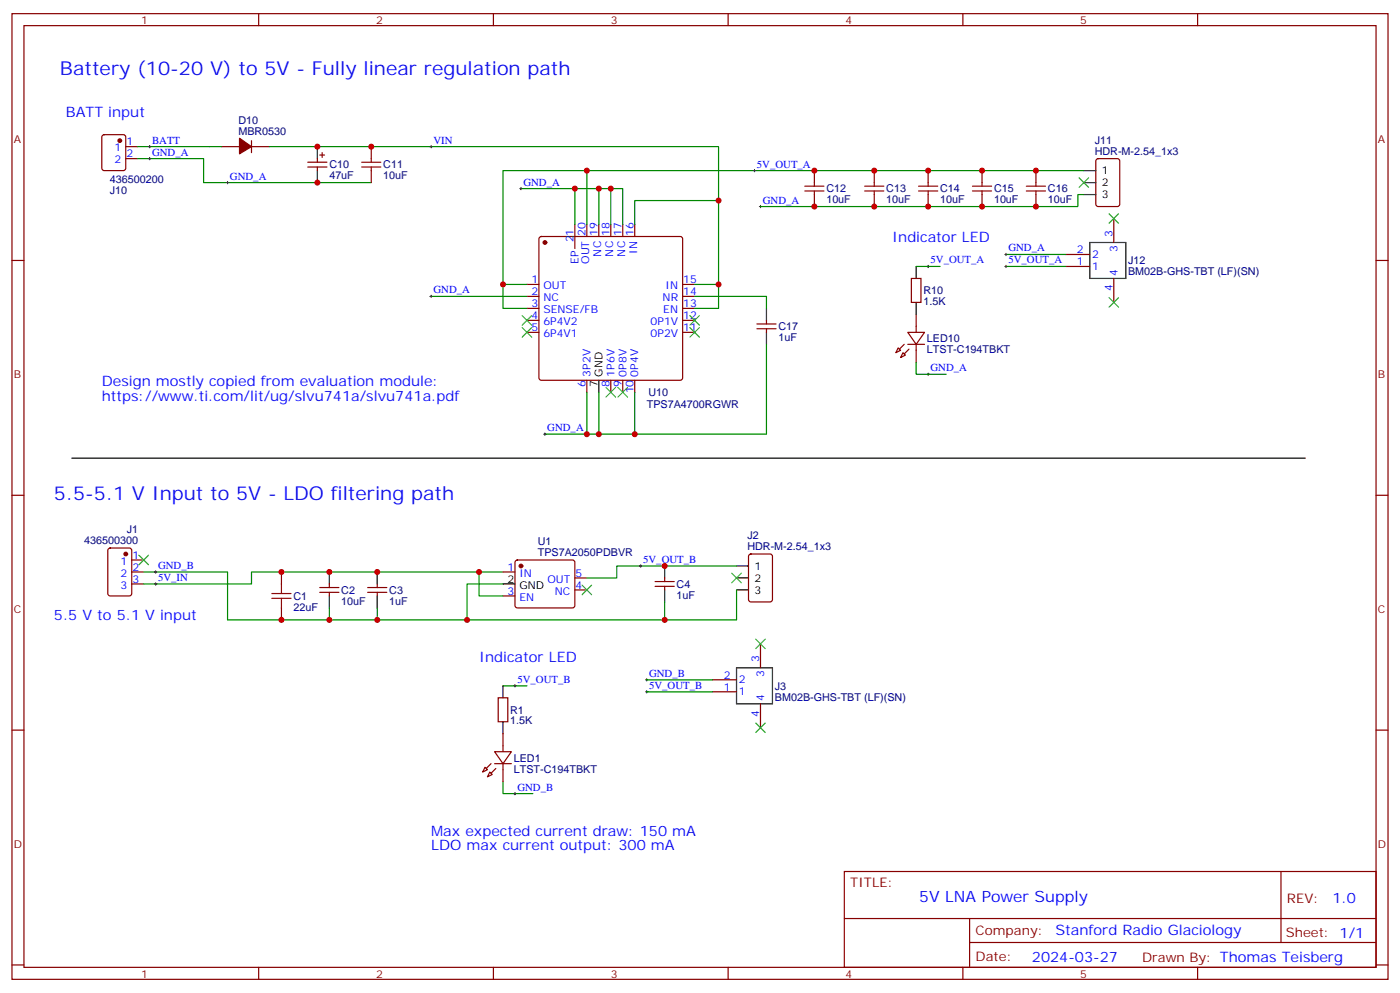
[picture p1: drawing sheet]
<svg xmlns="http://www.w3.org/2000/svg" width="412mm" height="292mm" viewBox="0 0 412 292" stroke-linecap="round" stroke-linejoin="round" font-family="sans-serif">
<g fill="none" stroke="#870000" stroke-width=".35">
<path d="M3.5 4h405.4v284.4h-405.4zM7.1 7.5h398.2v277.3h-398.2zM76.2 4v3.5M145.3 4v3.5M214.5 4v3.5M283.6 4v3.5M352.8 4v3.5M30.2 39.9l.5-.2h5.6l.7 .4v9.4l-.4 .7h-5.9l-.7-.4v-9.4zM37 43.2h3.6M37 46.7h3.6M65.3 43.2h5.3M74.1 43.2h5.3"/>
<path d="M74.1 41.4v3.5M90.7 47.8h5.6M90.7 49.2h5.6M93.5 46.7v1.1M93.5 49.2v1M94.2 45.6h1.4M94.9 44.9v1.5M109.4 43.2v3.5M109.4 50.2v3.6M239.9 50.2v3.6M239.9 57.3v3.5M257.5 50.2v3.6"/>
<path d="M257.5 57.3v3.5M273.4 50.2v3.6M273.4 57.3v3.5M289.3 50.2v3.6M289.3 57.3v3.5M305.2 50.2v3.6M305.2 57.3v3.5M323 46.9l.5-.2h5.6l.7 .4v13l-.4 .7h-5.9l-.7-.4v-13zM3.5 76.7h3.6M159 69.8l.5-.2h40.9l.5 .2 .2 .5v41l-.3 .5-.4 .2h-40.9l-.5-.3-.3-.4v-41zM169.3 66.1v7.1M172.9 66.1v3.5"/>
<path d="M176.4 66.1v3.5M179.9 66.1v3.5M183.4 66.1v3.5M187 66.1v3.5M314 78.5h7M314 74.9h7M328.1 64.3v7.1M405.3 76.7h3.6M155.2 83.7h3.5M155.2 87.3h3.5M155.2 90.8h3.5M155.2 94.3h3.5"/>
<path d="M155.2 97.9h3.5M201.1 83.7h3.5M201.1 87.3h3.5M201.1 90.8h3.5M201.1 94.3h3.5M201.1 97.9h3.5M223 96.8h5.6M223 95.4h5.6M225.8 94.3v1.1M225.8 96.8v1.1M267.4 97.9h4.9l-2.4 3.5zM268.5 82h2.8v7h-2.8z"/>
<path d="M269.9 92.6v5.3M328.1 82v7M172.9 112v3.5M179.9 112v3.5M183.4 112v3.5M187 112v3.5M264.6 102.4l.7 .8-1.4 .7zM266 103.9l.7 .7-1.4 .7zM267.4 101.4h4.9M269.9 101.4v5.3M3.5 145.8h3.6M405.3 145.8h3.6"/>
<path d="M32 161.6l.5-.2h5.6l.7 .4v13l-.5 .6-5.8 .1-.7-.5-.1-12.9zM38.8 164.9h3.5M38.8 168.4h3.5M38.8 171.9h3.5M82.9 168.4v3.5M82.9 179v3.5M94.2 173h5.6M94.2 174.4h5.6M97 171.9v1.1M97 174.4v1.1M108.3 173h5.6M108.3 174.4h5.6"/>
<path d="M111.1 171.9v1.1M111.1 174.4v1.1M148.2 168.4h3.5M148.2 175.5h3.5M151.9 165.1l.5-.2h16.2l.5 .2 .2 .5v12.7l-.2 .5-.5 .2h-16.2l-.5-.2-.2-.5v-12.7zM169.3 173.7h3.6M169.3 170.2h3.6M193 171.2h5.6M193 172.6h5.6M195.8 170.2v1M195.8 172.6v1.1M220.7 163.3l.5-.2h5.6l.7 .5v12.9l-.4 .7h-5.9l-.7-.4v-13z"/>
<path d="M224 189.6v7M3.5 215h3.6M146.8 205.5h2.8v7h-2.8zM148.2 216v5.3M209.9 203.7h7.1M209.9 200.2h7.1M224 207.2v7.1M405.3 215h3.6M142.9 225.9l.7 .7-1.4 .7zM144.3 227.3l.7 .7-1.4 .7zM145.7 221.3h4.9l-2.4 3.6zM145.7 224.9h4.9"/>
<path d="M148.2 224.9v5.3M248.7 256.6h156.6v28.2h-156.6zM377.3 256.6v20.9M248.7 270.5h156.5M285.6 277.5h119.6M285.6 270.5v14.1M3.5 284.1h3.6M76.2 284.8v3.6M145.3 284.8v3.6M214.5 284.8v3.6M283.6 284.8v3.6M352.8 284.8v3.6"/>
<path d="M405.3 284.1h3.6"/>
</g>
<g fill="#870000" stroke="#870000" stroke-width=".35">
<path d="M146 226.3l-1.4 1.4z"/>
<path d="M144.6 224.9l-1.4 1.4z"/>
<path d="M70.6 40.7l3.5 2.5-3.5 2.1z"/>
<path d="M267.8 102.8l-1.5 1.4z"/>
<path d="M266.3 101.4l-1.4 1.4z"/>
<circle cx="35.3" cy="41.4" r=".53"/>
<circle cx="37" cy="163.1" r=".53"/>
<circle cx="153.5" cy="166.7" r=".53"/>
<circle cx="160.5" cy="71.4" r=".53"/>
</g>
<g fill="none" stroke="#000" stroke-width=".35">
<path d="M93.5 43.2v3.5M93.5 50.2v3.6M319.3 57.3h3.5M319.3 50.2h3.5M319.3 53.8h3.5M269.9 78.5v3.5M321 71.4h10.6v10.6h-10.6zM225.8 90.8v3.5M225.8 97.9v3.5M269.9 89v3.6M176.4 112v3.5M21.2 134.9h363.3"/>
<path d="M97 168.4v3.5M97 175.5v3.5M111.1 168.4v3.5M111.1 175.5v3.5M148.2 171.9h3.5M195.8 166.7v3.5M195.8 173.7v3.5M217 173.7h3.5M217 166.7h3.5M217 170.2h3.5M217 196.6h10.5v10.6h-10.5zM148.2 201.9v3.6"/>
<path d="M148.2 212.5v3.5"/>
</g>
<g fill="none" stroke="#008700" stroke-width=".35">
<path d="M40.6 43.2h24.7M40.6 46.7h19.4v7.1h49.4M79.4 43.2h132.3v40.5h-7.1M153.5 55.5h22.9v10.6M169.3 55.5v10.6M172.9 50.2v15.9M176.4 55.5h3.5v10.6M179.9 55.5h3.5v10.6M211.7 59.1h-24.7v7M319.3 50.2h-171.1v33.5h7M319.3 57.3h-1.8v3.5h-93.5M269.9 78.5h7"/>
<path d="M296.3 74.9h17.7M296.3 78.5h17.7M127 87.3h28.2M148.2 83.7v7.1h7M204.6 87.3h21.2v3.5M211.7 83.7v7.1h-7.1M172.9 115.5v12.3M176.4 115.5v12.3h-15.9M187 115.5v12.3h-10.6M225.8 101.4v26.4h-38.8M269.9 106.7v3.5h8.8M42.3 168.4h24.7v14.1h70.6v-10.6h10.6"/>
<path d="M97 179v3.5M111.1 179v3.5M141.1 168.4v7.1h7.1M148.2 168.4h-74.1v3.5h-31.8M195.8 177.2v5.3M217 173.7v8.8h-79.4M217 166.7h-35.3v3.5h-8.8M148.2 201.9h7M190.5 200.2h19.4M190.5 203.7h19.4M148.2 230.2v3.5h8.8"/>
</g>
<g fill="none" stroke="#000" stroke-width=".29">
<path d="M43.7 43.2h.7M43.7 46.7h.7M44.1 42.8v.7M44.1 46.4v.7M66.7 53.8h.7M67 53.4v.7M126.6 43.2h.8M127 42.8v.7M153.1 55.5h.7M153.5 55.2v.7M221.9 50.2h.7M222.2 49.9v.7"/>
<path d="M223.7 60.8h.7M224 60.5v.7M273 78.5h.8M273.4 78.1v.7M296 78.5h.7M296 74.9h.7M296.3 74.6v.7M296.3 78.1v.7M126.6 87.3h.8M127 86.9v.7M273 110.2h.8M273.4 109.9v.7"/>
<path d="M160.2 127.8h.7M160.5 127.5v.7M45.5 168.4h.7M45.5 171.9h.7M45.9 168.1v.7M45.9 171.6v.7M188.4 166.7h.7M188.7 166.3v.7M190.5 199.8v.7M151.3 201.9h.7M151.7 201.6v.7M190.1 200.2h.8"/>
<path d="M190.1 203.7h.8M190.5 203.3v.7M151.3 233.7h.7M151.7 233.3v.7"/>
</g>
<g fill="none" stroke="#3c3" stroke-width=".35">
<path d="M317.9 52.4l2.8 2.8M320.7 52.4l-2.8 2.8M326.7 62.9l2.8 2.9M329.5 62.9l-2.8 2.9M153.8 96.4l2.8 2.9M153.8 92.9l2.8 2.8M156.6 96.4l-2.8 2.9M156.6 92.9l-2.8 2.8M203.2 96.4l2.8 2.9M203.2 92.9l2.8 2.8M206 92.9l-2.8 2.8M206 96.4l-2.8 2.9"/>
<path d="M326.7 87.6l2.8 2.9M329.5 87.6l-2.8 2.9M178.5 114.1l2.8 2.8M181.3 114.1l-2.8 2.8M182 114.1l2.9 2.8M184.9 114.1l-2.9 2.8M40.9 163.5l2.8 2.8M43.7 163.5l-2.8 2.8M171.4 172.3l2.9 2.8M174.3 172.3l-2.9 2.8M215.5 168.8l2.9 2.8M218.4 168.8l-2.9 2.8"/>
<path d="M222.6 188.2l2.8 2.8M225.4 188.2l-2.8 2.8M222.6 212.9l2.8 2.8M225.4 212.9l-2.8 2.8"/>
</g>
<g fill="none" stroke="#a10000" stroke-width=".35">
<path d="M106.5 47.8h5.7M106.5 49.2h5.7M109.4 46.7v1.1M109.4 49.2v1M237.1 54.8h5.6M237.1 56.2h5.6M239.9 53.8v1M239.9 56.2v1.1M254.7 54.8h5.6M254.7 56.2h5.6M257.5 53.8v1M257.5 56.2v1.1"/>
<path d="M270.6 54.8h5.6M270.6 56.2h5.6M273.4 53.8v1M273.4 56.2v1.1M286.5 54.8h5.6M286.5 56.2h5.6M289.3 53.8v1M289.3 56.2v1.1M302.3 54.8h5.7M302.3 56.2h5.7M305.2 53.8v1M305.2 56.2v1.1"/>
<path d="M80.1 176.2h5.6M80.1 174.8h5.6M82.9 171.9v2.9M82.9 176.2v2.8"/>
</g>
<g fill="#c00">
<circle cx="111.1" cy="168.4" r=".88"/>
<circle cx="82.9" cy="168.4" r=".88"/>
<circle cx="97" cy="168.4" r=".88"/>
<circle cx="82.9" cy="182.5" r=".88"/>
<circle cx="97" cy="182.5" r=".88"/>
<circle cx="111.1" cy="182.5" r=".88"/>
<circle cx="141.1" cy="168.4" r=".88"/>
<circle cx="137.6" cy="182.5" r=".88"/>
<circle cx="195.8" cy="182.5" r=".88"/>
<circle cx="195.8" cy="166.7" r=".88"/>
<circle cx="93.5" cy="43.2" r=".88"/>
<circle cx="109.4" cy="43.2" r=".88"/>
<circle cx="93.5" cy="53.8" r=".88"/>
<circle cx="211.7" cy="83.7" r=".88"/>
<circle cx="176.4" cy="55.5" r=".88"/>
<circle cx="179.9" cy="55.5" r=".88"/>
<circle cx="211.7" cy="59.1" r=".88"/>
<circle cx="176.4" cy="127.8" r=".88"/>
<circle cx="172.9" cy="127.8" r=".88"/>
<circle cx="169.3" cy="55.5" r=".88"/>
<circle cx="239.9" cy="50.2" r=".88"/>
<circle cx="148.2" cy="83.7" r=".88"/>
<circle cx="172.9" cy="50.2" r=".88"/>
<circle cx="257.5" cy="50.2" r=".88"/>
<circle cx="273.4" cy="50.2" r=".88"/>
<circle cx="289.3" cy="50.2" r=".88"/>
<circle cx="305.2" cy="50.2" r=".88"/>
<circle cx="239.9" cy="60.8" r=".88"/>
<circle cx="257.5" cy="60.8" r=".88"/>
<circle cx="273.4" cy="60.8" r=".88"/>
<circle cx="289.3" cy="60.8" r=".88"/>
<circle cx="305.2" cy="60.8" r=".88"/>
<circle cx="187" cy="127.8" r=".88"/>
</g>
<g font-size="5.6" fill="#00f">
<text x="17.6" y="22">Battery (10-20 V) to 5V - Fully linear regulation path</text>
<text x="15.9" y="147.2">5.5-5.1 V Input to 5V - LDO filtering path</text>
</g>
<text font-size="4.6" fill="#00f" x="270.8" y="265.6">5V LNA Power Supply</text>
<g font-size="4.2" fill="#00f">
<text x="19.4" y="34.4">BATT input</text>
<text x="262.8" y="71.4">Indicator LED</text>
<text x="30" y="113.7">Design mostly copied from evaluation module:</text>
<text x="30" y="118">https://www.ti.com/lit/ug/slvu741a/slvu741a.pdf</text>
<text x="15.9" y="182.5">5.5 V to 5.1 V input</text>
<text x="141.1" y="194.9">Indicator LED</text>
<text x="127" y="246">Max expected current draw: 150 mA</text>
<text x="127" y="250.3">LDO max current output: 300 mA</text>
<text x="392.5" y="265.9">1.0</text>
<text x="310.9" y="275.4">Stanford Radio Glaciology</text>
<text x="304" y="283.2">2024-03-27</text>
</g>
<g font-size="3.9" fill="#800">
<text x="250.5" y="261.2">TITLE:</text>
<text x="379.1" y="265.9">REV:</text>
<text x="287.4" y="275.4">Company:</text>
<text x="378.7" y="276">Sheet: 1/1</text>
<text x="287.4" y="283.1">Date:</text>
<text x="336.4" y="283.2">Drawn By: Thomas Teisberg</text>
</g>
<g font-size="3.2" fill="#800">
<text x="41.6" y="7">1</text>
<text x="110.8" y="7">2</text>
<text x="179.9" y="7">3</text>
<text x="249.1" y="7">4</text>
<text x="318.2" y="7">5</text>
<text x="4.1" y="42.1">A</text>
<text x="405.9" y="42.1">A</text>
<text x="4.1" y="111.3">B</text>
<text x="405.9" y="111.3">B</text>
<text x="4.1" y="180.4">C</text>
<text x="405.9" y="180.4">C</text>
<text x="4.1" y="249.6">D</text>
<text x="405.9" y="249.6">D</text>
<text x="41.6" y="287.8">1</text>
<text x="110.8" y="287.8">2</text>
<text x="179.9" y="287.8">3</text>
<text x="249.1" y="287.8">4</text>
<text x="318.2" y="287.8">5</text>
</g>
<g font-size="3.2" fill="#000080">
<text x="70.2" y="39.7">MBR0530</text>
<text x="70.2" y="36.4">D10</text>
<text x="322.5" y="45.6">HDR-M-2.54_1x3</text>
<text x="322.5" y="42.4">J11</text>
<text x="32.3" y="53.8">436500200</text>
<text x="97" y="52.8">47uF</text>
<text x="97" y="49.6">C10</text>
<text x="112.9" y="52.8">10uF</text>
<text x="112.9" y="49.6">C11</text>
<text x="32.3" y="57">J10</text>
<text x="243.4" y="59.9">10uF</text>
<text x="243.4" y="56.7">C12</text>
<text x="261.1" y="59.9">10uF</text>
<text x="261.1" y="56.7">C13</text>
<text x="276.9" y="59.9">10uF</text>
<text x="276.9" y="56.7">C14</text>
<text x="292.8" y="59.9">10uF</text>
<text x="292.8" y="56.7">C15</text>
<text x="308.7" y="59.9">10uF</text>
<text x="308.7" y="56.7">C16</text>
<text x="332.3" y="77.8">J12</text>
<text x="332.3" y="81.1">BM02B-GHS-TBT (LF)(SN)</text>
<text x="272" y="89.8">1.5K</text>
<text x="272" y="86.7">R10</text>
<text x="229.3" y="100.5">1uF</text>
<text x="229.3" y="97.2">C17</text>
<text x="273" y="100.8">LED10</text>
<text x="273" y="104">LTST-C194TBKT</text>
<text x="191" y="116.6">U10</text>
<text x="190.5" y="120.2">TPS7A4700RGWR</text>
<text x="24.8" y="160.3">436500300</text>
<text x="37.3" y="157.1">J1</text>
<text x="158.4" y="160.5">U1</text>
<text x="220.2" y="158.8">J2</text>
<text x="158.4" y="163.7">TPS7A2050PDBVR</text>
<text x="220.2" y="162.1">HDR-M-2.54_1x3</text>
<text x="199.3" y="173.1">C4</text>
<text x="86.4" y="179.8">22uF</text>
<text x="86.4" y="176.6">C1</text>
<text x="100.5" y="178.1">10uF</text>
<text x="100.5" y="174.9">C2</text>
<text x="114.7" y="178">1uF</text>
<text x="114.7" y="174.9">C3</text>
<text x="199.3" y="176.3">1uF</text>
<text x="228.2" y="203.1">J3</text>
<text x="228.2" y="206.3">BM02B-GHS-TBT (LF)(SN)</text>
<text x="150.3" y="213.3">1.5K</text>
<text x="150.3" y="210.1">R1</text>
<text x="151.3" y="227.5">LTST-C194TBKT</text>
<text x="151.3" y="224.3">LED1</text>
</g>
<g font-size="3.2" fill="#00f">
<text x="33.7" y="44.6">1</text>
<text x="37.2" y="42.8">1</text>
<text x="37.2" y="46.4">2</text>
<text x="44.8" y="42.3">BATT</text>
<text x="44.8" y="45.8">GND_A</text>
<text x="127.7" y="42.3">VIN</text>
<text x="33.7" y="48.1">2</text>
<text x="67.7" y="52.9">GND_A</text>
<text x="223" y="49.4">5V_OUT_A</text>
<text x="154.2" y="54.6">GND_A</text>
<text x="224.7" y="59.9">GND_A</text>
<text x="169" y="71.4" transform="rotate(-90 169 71.4)">21</text>
<text x="172.5" y="69.5" transform="rotate(-90 172.5 69.5)">20</text>
<text x="176" y="69.5" transform="rotate(-90 176 69.5)">19</text>
<text x="179.6" y="69.5" transform="rotate(-90 179.6 69.5)">18</text>
<text x="183.1" y="69.5" transform="rotate(-90 183.1 69.5)">17</text>
<text x="186.6" y="69.5" transform="rotate(-90 186.6 69.5)">16</text>
<text x="327.7" y="69.6" transform="rotate(-90 327.7 69.6)">3</text>
<text x="170.4" y="77.8" transform="rotate(-90 170.4 77.8)">EP</text>
<text x="173.6" y="77.7" transform="rotate(-90 173.6 77.7)">OUT</text>
<text x="177.1" y="75.5" transform="rotate(-90 177.1 75.5)">NC</text>
<text x="180.6" y="75.5" transform="rotate(-90 180.6 75.5)">NC</text>
<text x="184.1" y="75.5" transform="rotate(-90 184.1 75.5)">NC</text>
<text x="187.7" y="74.7" transform="rotate(-90 187.7 74.7)">IN</text>
<text x="274.1" y="77.6">5V_OUT_A</text>
<text x="297" y="77.6">5V_OUT_A</text>
<text x="297" y="74">GND_A</text>
<text x="317.2" y="74.6">2</text>
<text x="321.7" y="76">2</text>
<text x="329.1" y="74.1" transform="rotate(-90 329.1 74.1)">3</text>
<text x="156.6" y="83.4">1</text>
<text x="201.3" y="83.4">15</text>
<text x="317.2" y="78.1">1</text>
<text x="321.7" y="79.5">1</text>
<text x="329.1" y="81.3" transform="rotate(-90 329.1 81.3)">4</text>
<text x="127.7" y="86.4">GND_A</text>
<text x="156.6" y="86.9">2</text>
<text x="160.1" y="85.2">OUT</text>
<text x="160.1" y="88.7">NC</text>
<text x="195.2" y="88.7">NR</text>
<text x="196.1" y="85.2">IN</text>
<text x="201.3" y="86.9">14</text>
<text x="327.7" y="85.8" transform="rotate(-90 327.7 85.8)">4</text>
<text x="156.6" y="90.5">3</text>
<text x="156.6" y="94">4</text>
<text x="160.1" y="92.2">SENSE/FB</text>
<text x="160.1" y="95.7">6P4V2</text>
<text x="191.7" y="95.7">0P1V</text>
<text x="195.4" y="92.2">EN</text>
<text x="201.3" y="94">12</text>
<text x="201.3" y="90.5">13</text>
<text x="156.6" y="97.5">5</text>
<text x="160.1" y="99.3">6P4V1</text>
<text x="191.7" y="99.3">0P2V</text>
<text x="201.3" y="97.5">11</text>
<text x="172.5" y="113.8" transform="rotate(-90 172.5 113.8)">6</text>
<text x="173.9" y="110.9" transform="rotate(-90 173.9 110.9)">3P2V</text>
<text x="179.6" y="113.8" transform="rotate(-90 179.6 113.8)">8</text>
<text x="181" y="110.9" transform="rotate(-90 181 110.9)">1P6V</text>
<text x="183.1" y="113.8" transform="rotate(-90 183.1 113.8)">9</text>
<text x="184.5" y="110.9" transform="rotate(-90 184.5 110.9)">0P8V</text>
<text x="188" y="110.9" transform="rotate(-90 188 110.9)">0P4V</text>
<text x="274.1" y="109.3">GND_A</text>
<text x="186.6" y="115.8" transform="rotate(-90 186.6 115.8)">10</text>
<text x="161.2" y="127">GND_A</text>
<text x="35.5" y="166.3">1</text>
<text x="39" y="164.5">1</text>
<text x="46.6" y="167.5">GND_B</text>
<text x="189.4" y="165.8">5V_OUT_B</text>
<text x="35.5" y="169.8">2</text>
<text x="35.5" y="173.4">3</text>
<text x="39" y="168.1">2</text>
<text x="39" y="171.6">3</text>
<text x="46.6" y="171.1">5V_IN</text>
<text x="149.5" y="168.1">1</text>
<text x="153" y="169.8">IN</text>
<text x="161.3" y="171.6">OUT</text>
<text x="169.5" y="173.4">4</text>
<text x="169.5" y="169.8">5</text>
<text x="149.5" y="175.1">3</text>
<text x="153" y="176.9">EN</text>
<text x="163.4" y="175.1">NC</text>
<text x="223.7" y="194.9" transform="rotate(-90 223.7 194.9)">3</text>
<text x="152.4" y="201">5V_OUT_B</text>
<text x="191.2" y="199.3">GND_B</text>
<text x="191.2" y="202.8">5V_OUT_B</text>
<text x="213.2" y="203.3">1</text>
<text x="213.2" y="199.8">2</text>
<text x="217.7" y="201.2">2</text>
<text x="225.1" y="199.4" transform="rotate(-90 225.1 199.4)">3</text>
<text x="217.7" y="204.8">1</text>
<text x="225.1" y="206.5" transform="rotate(-90 225.1 206.5)">4</text>
<text x="223.7" y="211" transform="rotate(-90 223.7 211)">4</text>
<text x="152.4" y="232.8">GND_B</text>
</g>
<g font-size="3.2">
<text x="324.6" y="51.3">1</text>
<text x="324.6" y="58.3">3</text>
<text x="324.6" y="54.8">2</text>
<text x="176" y="113.8" transform="rotate(-90 176 113.8)">7</text>
<text x="177.4" y="110.9" transform="rotate(-90 177.4 110.9)">GND</text>
<text x="222.2" y="167.7">1</text>
<text x="149.5" y="171.6">2</text>
<text x="153" y="173.4">GND</text>
<text x="222.2" y="171.2">2</text>
<text x="222.2" y="174.8">3</text>
</g>
</svg>
